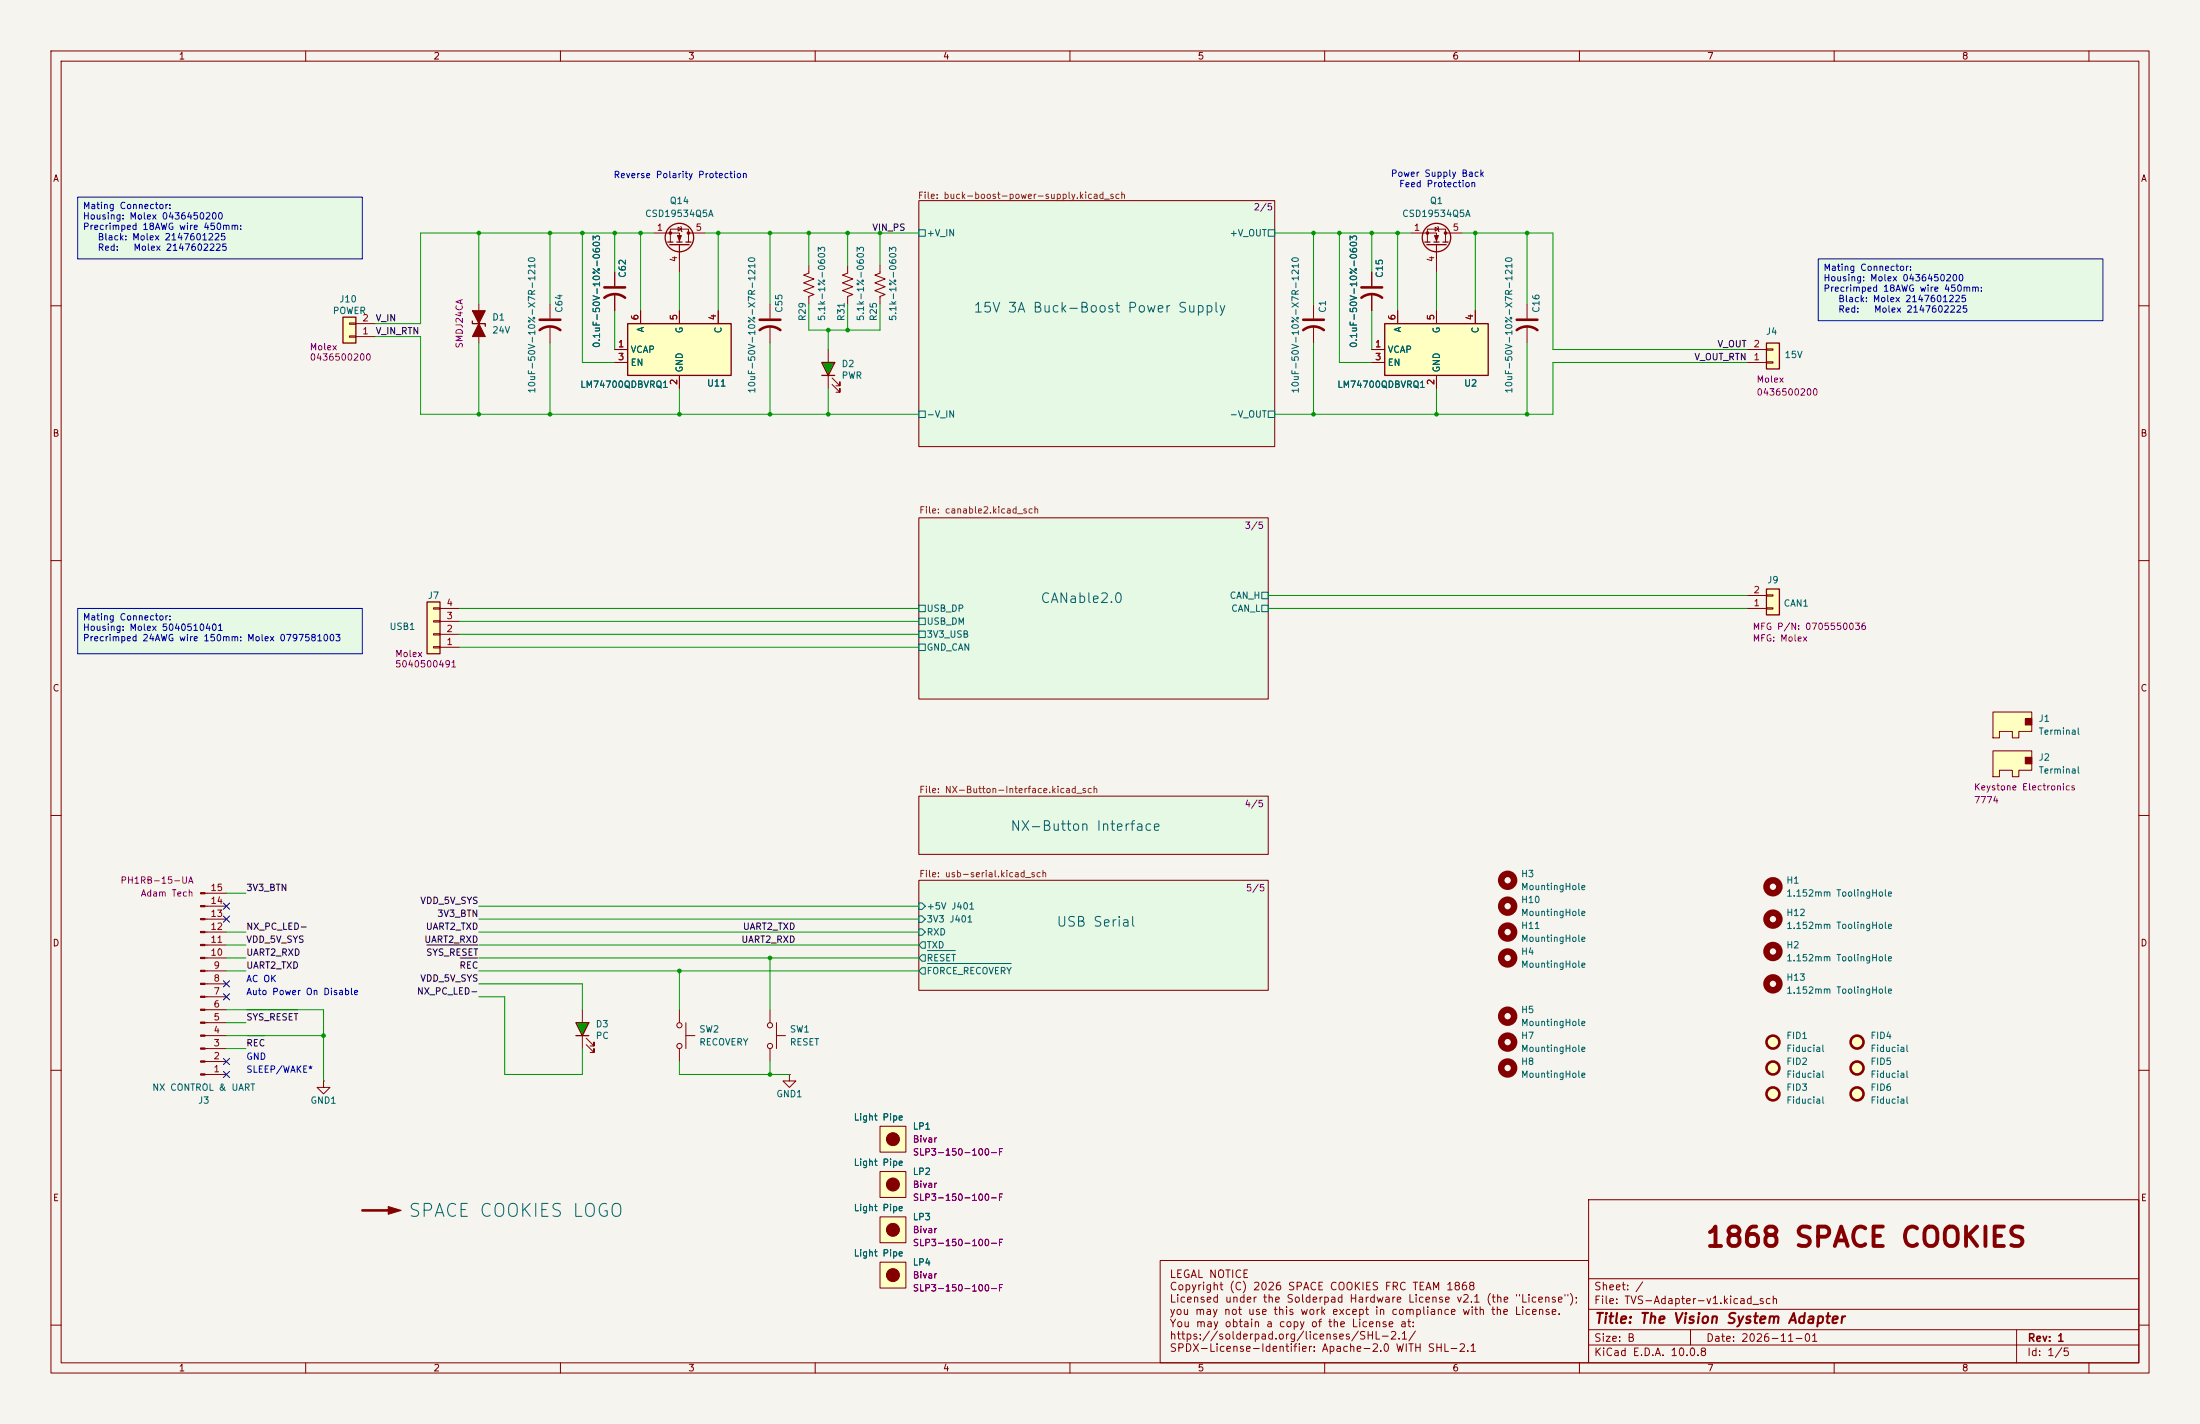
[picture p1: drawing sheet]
<svg xmlns="http://www.w3.org/2000/svg" width="432mm" height="279mm" viewBox="0 0 432 279" stroke-linecap="round" stroke-linejoin="round" font-family="sans-serif">
<path d="M0 0h431.8v279.4h-431.8z" fill="#f5f4ef" stroke="#f5f4ef" stroke-width=".2"/>
<g fill="none" stroke="#840000" stroke-width=".2">
<path d="M10 10h411.8v259.4h-411.8zM12 12h407.8v255.4h-407.8zM60 10v2M110 10v2M160 10v2M210 10v2M260 10v2M310 10v2M360 10v2M410 10v2M10 60h2M419.8 60h2"/>
<path d="M10 110h2M419.8 110h2M10 160h2M419.8 160h2M10 210h2M419.8 210h2M311.8 235.4h108v32h-108zM10 260h2M227.7 247.3h84.1v20.1h-84.1zM311.8 256.9h108M311.8 250.9h108M419.8 260h2"/>
<path d="M60 267.4v2M110 267.4v2M160 267.4v2M210 267.4v2M260 267.4v2M310 267.4v2M311.8 263.9h108M311.8 260.9h108M331.8 260.9v3M360 267.4v2M395.8 260.9v6.5M410 267.4v2"/>
</g>
<g fill="#e5f9e5" stroke="#e5f9e5" stroke-width=".2">
<path d="M180.3 39.4h69.9v48.2h-69.9z"/>
<path d="M180.3 172.7h68.6v21.6h-68.6z"/>
<path d="M180.3 101.6h68.6v35.6h-68.6z"/>
<path d="M180.3 156.2h68.6v11.4h-68.6z"/>
</g>
<g fill="#e5f9e5">
<path d="M15.2 38.7h55.9v12.1h-55.9z"/>
<path d="M15.2 119.4h55.9v8.9h-55.9z"/>
<path d="M356.9 50.8h55.8v12.1h-55.8z"/>
</g>
<path d="M180.3 39.4h69.9v48.2h-69.9zM269.2 53.3v2.8M269.2 57.7v3.3M299.7 59.7v2.8M299.7 64v3.3M180.3 101.6h68.6v35.6h-68.6zM180.3 156.2h68.6v11.4h-68.6zM180.3 172.7h68.6v21.6h-68.6zM63.5 212.1v1.3h-1.3l1.3 1.2 1.3-1.2h-1.3M63.5 212.1h.1" fill="none" stroke="#840000" stroke-width=".2"/>
<g fill="none" stroke="#006464" stroke-width=".2">
<path d="M180.3 45.1h1.3v1.3h-1.3zM248.9 45.1h1.3v1.3h-1.3zM180.3 80.6h1.3v1.3h-1.3zM248.9 80.6h1.3v1.3h-1.3zM180.3 118.7h1.3v1.3h-1.3zM247.6 116.2h1.3v1.3h-1.3zM247.6 118.7h1.3v1.3h-1.3zM180.3 121.3h1.3v1.3h-1.3zM180.3 123.8h1.3v1.3h-1.3zM180.3 126.4h1.3v1.2h-1.3zM180.3 179.7h.7l.6 .6-.6 .7h-.7zM180.3 177.2h.7l.6 .6-.6 .6h-.7z"/>
<path d="M180.3 182.2h.7l.6 .7-.6 .6h-.7zM181 184.8h.6v1.3h-.6l-.7-.7zM181 189.9h.6v1.2h-.6l-.7-.6zM181 187.3h.6v1.3h-.6l-.7-.6zM182 189.1h16.5M182 186.5h5.5"/>
</g>
<path d="M267.2 58.4a3.3 3.3 0 0 1 4.1 0M267.2 56.4h4.1M297.7 64.8a3.3 3.3 0 0 1 4.1 0M297.7 62.7h4.1" fill="none" stroke="#840000" stroke-width=".51"/>
<path d="M346.7 67.3h2.5v5.1h-2.5z" fill="#ffffc2"/>
<path d="M346.7 67.3h2.5v5.1h-2.5z" fill="none" stroke="#840000" stroke-width=".25"/>
<path d="M342.9 71.1h3.8M342.9 68.6h3.8M346.7 71h1.3v.2h-1.3zM346.7 68.5h1.3v.2h-1.3z" fill="none" stroke="#840000" stroke-width=".2"/>
<path d="M346.7 115.6h2.5v5.1h-2.5z" fill="#ffffc2"/>
<g fill="none" stroke="#840000" stroke-width=".25">
<path d="M131.1 47.5h1M131.4 48h3.9M132.8 47.5h1.1M134.6 47.5h1M279.7 47.5h1M280 48h3.8M281.4 47.5h1M283.2 47.5h1M346.7 115.6h2.5v5.1h-2.5z"/>
<circle cx="133.3" cy="46.6" r="2.79"/>
<circle cx="281.9" cy="46.6" r="2.79"/>
</g>
<g fill="none" stroke="#840000" stroke-width=".2">
<path d="M128.3 45.7h5v1.8M131.6 47.5v-2.5h3.5v2.5M133.1 44.6l.6 .4-.6 .3zM133.3 48v5.3M133.6 44.5l.3 1M135.1 45.7h3.3M276.9 45.7h5v1.8M280.2 47.5v-2.5h3.5v2.5M281.7 44.6l.6 .4-.6 .3zM281.9 48v5.3M282.2 44.5l.2 1M283.7 45.7h3.3"/>
<path d="M342.9 119.4h3.8M342.9 116.8h3.8M346.7 119.3h1.3v.2h-1.3zM346.7 116.7h1.3v.3h-1.3zM133.3 198.1v2.6M151.1 198.1v2.6M133.3 205.7v2.6M134.6 203.2h1.8M134.6 200.7v5M151.1 205.7v2.6M152.4 203.2h1.8M152.4 200.7v5"/>
<path d="M154.9 210.8v1.3h-1.2l1.2 1.3 1.3-1.3h-1.3M154.9 210.8h.1"/>
<circle cx="133.4" cy="201.2" r=".51"/>
<circle cx="133.4" cy="205.2" r=".51"/>
<circle cx="151.1" cy="201.2" r=".51"/>
<circle cx="151.1" cy="205.2" r=".51"/>
</g>
<g fill="#840000" stroke="#840000" stroke-width=".2">
<path d="M133 46.2h.7l-.4 1z"/>
<path d="M281.6 46.2h.7l-.4 1z"/>
<circle cx="135.1" cy="45.7" r=".25"/>
<circle cx="131.6" cy="45.7" r=".25"/>
<circle cx="283.7" cy="45.7" r=".25"/>
<circle cx="280.2" cy="45.7" r=".25"/>
</g>
<path d="M172.7 247.7h5.1v5h-5.1z" fill="#ffffc2"/>
<path d="M172.7 247.7h5.1v5h-5.1z" fill="none" stroke="#840000" stroke-width=".2"/>
<circle cx="175.3" cy="250.2" r="1.27" fill="#840000" stroke="#840000" stroke-width=".2"/>
<path d="M172.7 238.8h5.1v5h-5.1z" fill="#ffffc2"/>
<path d="M172.7 238.8h5.1v5h-5.1z" fill="none" stroke="#840000" stroke-width=".2"/>
<circle cx="175.3" cy="241.3" r="1.27" fill="#840000" stroke="#840000" stroke-width=".2"/>
<path d="M172.7 229.9h5.1v5.1h-5.1z" fill="#ffffc2"/>
<path d="M172.7 229.9h5.1v5.1h-5.1z" fill="none" stroke="#840000" stroke-width=".2"/>
<circle cx="175.3" cy="232.4" r="1.27" fill="#840000" stroke="#840000" stroke-width=".2"/>
<path d="M172.7 221h5.1v5.1h-5.1z" fill="#ffffc2"/>
<g fill="none" stroke="#840000" stroke-width=".2">
<path d="M40.2 177.8h4.2M40.2 175.3h4.2M40.2 198.1h4.2M40.2 195.6h4.2M40.2 193h4.2M40.2 190.5h4.2M40.2 188h4.2M40.2 185.4h4.2M40.2 182.9h4.2M40.2 180.3h4.2M40.2 210.8h4.2M40.2 208.3h4.2"/>
<path d="M40.2 205.7h4.2M40.2 203.2h4.2M40.2 200.7h4.2M172.7 221h5.1v5.1h-5.1z"/>
</g>
<g fill="#840000" stroke="#840000" stroke-width=".2">
<path d="M39.4 210.7h.8v.2h-.8z"/>
<path d="M39.4 208.2h.8v.2h-.8z"/>
<path d="M39.4 205.6h.8v.3h-.8z"/>
<path d="M39.4 203.1h.8v.2h-.8z"/>
<path d="M39.4 200.5h.8v.3h-.8z"/>
<path d="M39.4 198h.8v.2h-.8z"/>
<path d="M39.4 195.5h.8v.2h-.8z"/>
<path d="M39.4 192.9h.8v.3h-.8z"/>
<path d="M39.4 190.4h.8v.2h-.8z"/>
<path d="M39.4 187.8h.8v.3h-.8z"/>
<path d="M39.4 185.3h.8v.2h-.8z"/>
<path d="M39.4 182.8h.8v.2h-.8z"/>
<path d="M39.4 180.2h.8v.3h-.8z"/>
<path d="M39.4 177.7h.8v.2h-.8z"/>
<path d="M39.4 175.1h.8v.3h-.8z"/>
<circle cx="175.3" cy="223.5" r="1.27"/>
</g>
<path d="M83.8 118.1h2.6v10.2h-2.6z" fill="#ffffc2"/>
<path d="M83.8 118.1h2.6v10.2h-2.6z" fill="none" stroke="#840000" stroke-width=".25"/>
<g fill="none" stroke="#840000" stroke-width=".2">
<path d="M120.6 53.3v2.8M120.6 57.7v3.3M151.1 59.7v2.8M166.4 52.1v1.5l-1 .4 2 .7-2 .8 2 .8-2 .7 2 .8-1 .4v1.5M172.7 52.1v1.5l-1 .4 2 .7-2 .8 2 .8-2 .7 2 .8-1 .4v1.5M151.1 64v3.3M85.1 119.3h1.3v.2h-1.3zM86.4 119.4h3.8M85.1 126.9h1.3v.2h-1.3zM85.1 124.3h1.3v.3h-1.3zM85.1 121.8h1.3v.2h-1.3zM86.4 127h3.8"/>
<path d="M86.4 124.5h3.8M86.4 121.9h3.8"/>
</g>
<path d="M118.6 58.4a3.3 3.3 0 0 1 4.1 0M118.6 56.4h4.1M149.1 64.8a3.3 3.3 0 0 1 4.1 0M149.1 62.7h4.1" fill="none" stroke="#840000" stroke-width=".51"/>
<path d="M113 200.7h2.6l-1.3 2.5z" fill="#00c200"/>
<path d="M114.3 198.1v2.6M114.3 203.2v2.5M115.1 205l1.5 1.5v-.8v.8h-.8M115.1 203.7l1.5 1.5v-.7v.7h-.8" fill="none" stroke="#840000" stroke-width=".2"/>
<path d="M113 200.7h2.6l-1.3 2.5zM113 203.2h2.6" fill="none" stroke="#840000" stroke-width=".25"/>
<path d="M71.1 237.5h6.4" fill="none" stroke="#840000" stroke-width=".51"/>
<path d="M76.2 236.7l2.5 .8-2.5 .8z" fill="#840000" stroke="#840000" stroke-width=".2"/>
<path d="M161.3 71.1h2.5l-1.2 2.6z" fill="#00c200"/>
<path d="M162.6 68.6v2.5M162.6 73.7v2.5M163.3 75.4l1.5 1.6v-.8v.8h-.7M163.3 74.2l1.5 1.5v-.8v.8h-.7" fill="none" stroke="#840000" stroke-width=".2"/>
<path d="M161.3 71.1h2.5l-1.2 2.6zM161.3 73.7h2.5" fill="none" stroke="#840000" stroke-width=".25"/>
<path d="M123.2 63.5h20.3v10.2h-20.3z" fill="#ffffc2"/>
<path d="M123.2 63.5h20.3v10.2h-20.3z" fill="none" stroke="#840000" stroke-width=".25"/>
<path d="M107.9 59.7v2.8M158.7 52.1v1.5l-1 .4 2.1 .7-2.1 .8 2.1 .8-2.1 .7 2.1 .8-1.1 .4v1.5M107.9 64v3.3M120.6 68.6h2.6M120.6 71.1h2.6M125.7 61v2.5M133.3 61v2.5M133.3 73.7v2.5M141 61v2.5" fill="none" stroke="#840000" stroke-width=".2"/>
<path d="M105.9 64.8a3.3 3.3 0 0 1 4.1 0M105.9 62.7h4.1" fill="none" stroke="#840000" stroke-width=".51"/>
<path d="M391.2 139.7h7.6v3.8h-2.6v1.3h-1.2v-1.3h-2.6v1.3h-1.2z" fill="#ffffc2"/>
<path d="M391.2 139.7h7.6v3.8h-2.6v1.3h-1.2v-1.3h-2.6v1.3h-1.2z" fill="none" stroke="#840000" stroke-width=".2"/>
<path d="M397.5 141h1.3v1.2h-1.3z" fill="#840000" stroke="#840000" stroke-width=".2"/>
<circle cx="364.5" cy="209.5" r="1.27" fill="#ffffc2"/>
<circle cx="364.5" cy="209.5" r="1.27" fill="none" stroke="#840000" stroke-width=".51"/>
<path d="M92.7 63v.5h2.5v.5" fill="none" stroke="#840000" stroke-width=".25"/>
<path d="M94 59.7v7.6" fill="none" stroke="#840000" stroke-width=".2"/>
<g fill="#840000" stroke="#840000" stroke-width=".2">
<path d="M94 63.5l1.2 2.5h-2.5z"/>
<path d="M92.7 61h2.5l-1.2 2.5z"/>
</g>
<circle cx="348" cy="214.6" r="1.27" fill="#ffffc2"/>
<circle cx="348" cy="214.6" r="1.27" fill="none" stroke="#840000" stroke-width=".51"/>
<circle cx="364.5" cy="204.5" r="1.27" fill="#ffffc2"/>
<circle cx="364.5" cy="204.5" r="1.27" fill="none" stroke="#840000" stroke-width=".51"/>
<circle cx="364.5" cy="214.6" r="1.27" fill="#ffffc2"/>
<circle cx="364.5" cy="214.6" r="1.27" fill="none" stroke="#840000" stroke-width=".51"/>
<g fill="none" stroke="#840000" stroke-width="1.3">
<circle cx="348" cy="193" r="1.27"/>
<circle cx="348" cy="180.3" r="1.27"/>
<circle cx="348" cy="186.7" r="1.27"/>
</g>
<path d="M271.8 63.5h20.3v10.2h-20.3z" fill="#ffffc2"/>
<path d="M271.8 63.5h20.3v10.2h-20.3z" fill="none" stroke="#840000" stroke-width=".25"/>
<path d="M269.2 68.6h2.6M269.2 71.1h2.6M274.3 61v2.5M281.9 61v2.5M281.9 73.7v2.5M289.6 61v2.5" fill="none" stroke="#840000" stroke-width=".2"/>
<circle cx="348" cy="174" r="1.27" fill="none" stroke="#840000" stroke-width="1.3"/>
<path d="M391.2 147.3h7.6v3.8h-2.6v1.3h-1.2v-1.3h-2.6v1.3h-1.2z" fill="#ffffc2"/>
<path d="M391.2 147.3h7.6v3.8h-2.6v1.3h-1.2v-1.3h-2.6v1.3h-1.2z" fill="none" stroke="#840000" stroke-width=".2"/>
<path d="M397.5 148.6h1.3v1.3h-1.3z" fill="#840000" stroke="#840000" stroke-width=".2"/>
<circle cx="348" cy="209.5" r="1.27" fill="#ffffc2"/>
<circle cx="348" cy="209.5" r="1.27" fill="none" stroke="#840000" stroke-width=".51"/>
<circle cx="348" cy="204.5" r="1.27" fill="#ffffc2"/>
<circle cx="348" cy="204.5" r="1.27" fill="none" stroke="#840000" stroke-width=".51"/>
<path d="M67.3 62.2h2.5v5.1h-2.5z" fill="#ffffc2"/>
<path d="M67.3 62.2h2.5v5.1h-2.5z" fill="none" stroke="#840000" stroke-width=".25"/>
<g fill="none" stroke="#840000" stroke-width=".2">
<path d="M120.6 53.3v2.8M120.6 57.7v3.3M257.8 59.7v2.8M269.2 53.3v2.8M269.2 57.7v3.3M68.6 65.9h1.2v.3h-1.2zM68.6 63.4h1.2v.2h-1.2zM69.8 66h3.9M69.8 63.5h3.9M120.6 68.6h2.6M120.6 71.1h2.6M125.7 61v2.5"/>
<path d="M133.3 61v2.5M133.3 73.7v2.5M141 61v2.5M257.8 64v3.3M269.2 68.6h2.6M269.2 71.1h2.6M274.3 61v2.5M281.9 61v2.5M281.9 73.7v2.5M289.6 61v2.5"/>
</g>
<g fill="none" stroke="#840000" stroke-width="1.3">
<circle cx="295.9" cy="172.7" r="1.27"/>
<circle cx="295.9" cy="177.8" r="1.27"/>
<circle cx="295.9" cy="182.9" r="1.27"/>
<circle cx="295.9" cy="188" r="1.27"/>
<circle cx="295.9" cy="199.4" r="1.27"/>
<circle cx="295.9" cy="204.5" r="1.27"/>
<circle cx="295.9" cy="209.5" r="1.27"/>
</g>
<path d="M255.8 64.8a3.3 3.3 0 0 1 4 0M255.8 62.7h4" fill="none" stroke="#840000" stroke-width=".51"/>
<path d="M48.5 198.1h10M83.8 185.4h10M90.3 188h3.5M48.5 203.2h3.4" fill="none" stroke="#0f0f0f" stroke-width=".2"/>
<g fill="none" stroke="#009600" stroke-width=".2">
<path d="M94 45.7v14M107.9 45.7v14M114.3 45.7v25.4h6.3M120.6 45.7v7.6M125.7 45.7v15.3M128.3 45.7h-45.8v17.8h-8.8M133.3 53.3v7.7M138.4 45.7h41.9M141 45.7v15.3M151.1 45.7v14M158.7 59.7v5.1h14v-5.1M158.7 45.7v6.4"/>
<path d="M166.4 45.7v6.4M166.4 59.7v5.1M172.7 45.7v6.4M250.2 45.7h26.7M257.8 45.7v14M262.9 45.7v25.4h6.3M269.2 45.7v7.6M274.3 45.7v15.3M281.9 53.3v7.7M287 45.7h17.8v22.9h38.1M289.6 45.7v15.3M299.7 45.7v14"/>
<path d="M73.7 66h8.8v15.3h97.8M94 67.3v14M107.9 67.3v14M120.6 61v7.6M133.3 76.2v5.1M151.1 67.3v14M162.6 64.8v3.8M162.6 76.2v5.1M257.8 67.3v14M269.2 61v7.6M281.9 76.2v5.1M299.7 67.3v14"/>
<path d="M342.9 71.1h-38.1v10.2h-54.6M90.2 119.4h90.1M248.9 119.4h94M248.9 116.8h94M90.2 127h90.1M90.2 124.5h90.1M90.2 121.9h90.1M44.4 175.3h3.9M94 177.8h86.3M44.4 188h3.9M44.4 185.4h3.9M44.4 182.9h3.9"/>
<path d="M44.4 190.5h3.9M44.4 198.1h19.1v14M94 193h20.3v5.1M94 195.6h5.1v15.2h15.2v-5.1M94 188h86.3M94 180.3h86.3M94 185.4h86.3M94 182.9h86.3M94 190.5h86.3M133.3 190.5v7.6M151.1 188v10.1M44.4 203.2h19.1"/>
<path d="M44.4 200.7h3.9M44.4 205.7h3.9M133.3 208.3v2.5h21.6M151.1 208.3v2.5"/>
</g>
<path d="M43.8 177.2l1.3 1.2M43.8 179.7l1.3 1.2M45.1 177.2l-1.3 1.2M45.1 179.7l-1.3 1.2M43.8 192.4l1.3 1.2M43.8 195l1.3 1.2M45.1 192.4l-1.3 1.2M45.1 195l-1.3 1.2M43.8 207.7l1.3 1.2M43.8 210.2l1.3 1.2M45.1 207.7l-1.3 1.2M45.1 210.2l-1.3 1.2" fill="none" stroke="#000084" stroke-width=".2"/>
<path d="M15.2 38.7h55.9v12.1h-55.9zM356.9 50.8h55.8v12.1h-55.8zM15.2 119.4h55.9v8.9h-55.9z" fill="none" stroke="#0000c2" stroke-width=".2"/>
<g fill="#009600">
<circle cx="94" cy="45.7" r=".46"/>
<circle cx="107.9" cy="45.7" r=".46"/>
<circle cx="114.3" cy="45.7" r=".46"/>
<circle cx="94" cy="81.3" r=".46"/>
<circle cx="257.8" cy="81.3" r=".46"/>
<circle cx="299.7" cy="81.3" r=".46"/>
<circle cx="289.6" cy="45.7" r=".46"/>
<circle cx="281.9" cy="81.3" r=".46"/>
<circle cx="299.7" cy="45.7" r=".46"/>
<circle cx="125.7" cy="45.7" r=".46"/>
<circle cx="133.3" cy="81.3" r=".46"/>
<circle cx="107.9" cy="81.3" r=".46"/>
<circle cx="63.5" cy="203.2" r=".46"/>
<circle cx="151.1" cy="210.8" r=".46"/>
<circle cx="133.3" cy="190.5" r=".46"/>
<circle cx="262.9" cy="45.7" r=".46"/>
<circle cx="274.3" cy="45.7" r=".46"/>
<circle cx="269.2" cy="45.7" r=".46"/>
<circle cx="257.8" cy="45.7" r=".46"/>
<circle cx="166.4" cy="45.7" r=".46"/>
<circle cx="158.7" cy="45.7" r=".46"/>
<circle cx="151.1" cy="45.7" r=".46"/>
<circle cx="141" cy="45.7" r=".46"/>
<circle cx="120.6" cy="45.7" r=".46"/>
<circle cx="151.1" cy="81.3" r=".46"/>
<circle cx="166.4" cy="64.8" r=".46"/>
<circle cx="162.6" cy="81.3" r=".46"/>
<circle cx="172.7" cy="45.7" r=".46"/>
<circle cx="162.6" cy="64.8" r=".46"/>
<circle cx="151.1" cy="188" r=".46"/>
</g>
<text font-size="3.8" fill="#840000" x="334.5" y="245.6">1868 SPACE COOKIES</text>
<text font-size="2.5" fill="#006464" x="80" y="239.4">SPACE COOKIES LOGO</text>
<text font-size="2" fill="#840000" x="312.8" y="260.2">Title: The Vision System Adapter</text>
<g font-size="1.9" fill="#006464">
<text x="190.9" y="61.8">15V 3A Buck-Boost Power Supply</text>
<text x="204.1" y="118.8">CANable2.0</text>
<text x="198.2" y="163.5">NX-Button Interface</text>
<text x="207.2" y="182.3">USB Serial</text>
</g>
<g font-size="1.5" fill="#840000">
<text x="229.4" y="251.1">LEGAL NOTICE</text>
<text x="229.4" y="253.5">Copyright (C) 2026 SPACE COOKIES FRC TEAM 1868</text>
<text x="229.4" y="256">Licensed under the Solderpad Hardware License v2.1 (the &quot;License&quot;);</text>
<text x="312.8" y="256.2">File: TVS-Adapter-v1.kicad_sch</text>
<text x="312.8" y="253.5">Sheet: /</text>
<text x="229.4" y="258.4">you may not use this work except in compliance with the License.</text>
<text x="229.4" y="260.8">You may obtain a copy of the License at:</text>
<text x="229.4" y="263.2">https://solderpad.org/licenses/SHL-2.1/</text>
<text x="312.8" y="263.6">Size: B</text>
<text x="334.8" y="263.6">Date: 2026-11-01</text>
<text x="397.8" y="263.6">Rev: 1</text>
<text x="229.4" y="265.6">SPDX-License-Identifier: Apache-2.0 WITH SHL-2.1</text>
<text x="312.8" y="266.4">KiCad E.D.A. 10.0.8</text>
<text x="397.8" y="266.4">Id: 1/5</text>
</g>
<g font-size="1.3" fill="#840000">
<text x="35" y="12">1</text>
<text x="85" y="12">2</text>
<text x="135" y="12">3</text>
<text x="185" y="12">4</text>
<text x="235" y="12">5</text>
<text x="285" y="12">6</text>
<text x="335" y="12">7</text>
<text x="385" y="12">8</text>
<text x="10.3" y="36">A</text>
<text x="420.1" y="36">A</text>
<text x="10.2" y="86">B</text>
<text x="420" y="86">B</text>
<text x="10.2" y="136">C</text>
<text x="420" y="136">C</text>
<text x="10.2" y="186">D</text>
<text x="420" y="186">D</text>
<text x="10.3" y="236">E</text>
<text x="420.1" y="236">E</text>
<text x="35" y="269.4">1</text>
<text x="85" y="269.4">2</text>
<text x="135" y="269.4">3</text>
<text x="185" y="269.4">4</text>
<text x="235" y="269.4">5</text>
<text x="285" y="269.4">6</text>
<text x="335" y="269.4">7</text>
<text x="385" y="269.4">8</text>
</g>
<g font-size="1.3" fill="#0000c2">
<text x="120.3" y="35.3">Reverse Polarity Protection</text>
<text x="272.9" y="35">Power Supply Back</text>
<text x="16.2" y="41.3">Mating Connector:</text>
<text x="274.5" y="37">Feed Protection</text>
<text x="16.2" y="43.4">Housing: Molex 0436450200</text>
<text x="16.2" y="45.4">Precrimped 18AWG wire 450mm:</text>
<text x="19.1" y="47.5">Black: Molex 2147601225</text>
<text x="19.1" y="49.5">Red:</text>
<text x="26.1" y="49.5">Molex 2147602225</text>
<text x="357.8" y="53.5">Mating Connector:</text>
<text x="357.8" y="55.5">Housing: Molex 0436450200</text>
<text x="357.8" y="57.5">Precrimped 18AWG wire 450mm:</text>
<text x="360.7" y="59.6">Black: Molex 2147601225</text>
<text x="360.7" y="61.6">Red:</text>
<text x="367.7" y="61.6">Molex 2147602225</text>
<text x="16.2" y="122">Mating Connector:</text>
<text x="16.2" y="124.1">Housing: Molex 5040510401</text>
<text x="16.2" y="126.1">Precrimped 24AWG wire 150mm: Molex 0797581003</text>
<text x="48.2" y="195.6">Auto Power On Disable</text>
<text x="48.2" y="193">AC OK</text>
<text x="48.2" y="208.3">GND</text>
<text x="48.2" y="210.8">SLEEP/WAKE*</text>
</g>
<g font-size="1.3" fill="#006464">
<text x="131.3" y="40.3">Q14</text>
<text x="280.5" y="40.3">Q1</text>
<text x="126.5" y="42.9">CSD19534Q5A</text>
<text x="181.8" y="46.7">+V_IN</text>
<text x="241.2" y="46.7">+V_OUT</text>
<text x="275.1" y="42.9">CSD19534Q5A</text>
<text x="66.5" y="59.6">J10</text>
<text x="123.1" y="54.6" transform="rotate(-90 123.1 54.6)">C62</text>
<text x="271.7" y="54.6" transform="rotate(-90 271.7 54.6)">C15</text>
<text x="65.2" y="61.9">POWER</text>
<text x="96.5" y="63.2">D1</text>
<text x="96.5" y="65.7">24V</text>
<text x="110.7" y="61.5" transform="rotate(-90 110.7 61.5)">C64</text>
<text x="126.7" y="65.3" transform="rotate(-90 126.7 65.3)">A</text>
<text x="134.3" y="65.5" transform="rotate(-90 134.3 65.5)">G</text>
<text x="141.9" y="65.5" transform="rotate(-90 141.9 65.5)">C</text>
<text x="153.9" y="61.5" transform="rotate(-90 153.9 61.5)">C55</text>
<text x="158.4" y="63.1" transform="rotate(-90 158.4 63.1)">R29</text>
<text x="162.3" y="63.1" transform="rotate(-90 162.3 63.1)">5.1k-1%-0603</text>
<text x="166.1" y="63.1" transform="rotate(-90 166.1 63.1)">R31</text>
<text x="169.9" y="63.1" transform="rotate(-90 169.9 63.1)">5.1k-1%-0603</text>
<text x="172.4" y="63.1" transform="rotate(-90 172.4 63.1)">R25</text>
<text x="176.2" y="63.1" transform="rotate(-90 176.2 63.1)">5.1k-1%-0603</text>
<text x="260.6" y="61.5" transform="rotate(-90 260.6 61.5)">C1</text>
<text x="275.3" y="65.3" transform="rotate(-90 275.3 65.3)">A</text>
<text x="282.9" y="65.5" transform="rotate(-90 282.9 65.5)">G</text>
<text x="290.5" y="65.5" transform="rotate(-90 290.5 65.5)">C</text>
<text x="302.5" y="61.5" transform="rotate(-90 302.5 61.5)">C16</text>
<text x="346.5" y="66">J4</text>
<text x="118.1" y="68.4" transform="rotate(-90 118.1 68.4)">0.1uF-50V-10%-0603</text>
<text x="123.7" y="69.5">VCAP</text>
<text x="266.6" y="68.4" transform="rotate(-90 266.6 68.4)">0.1uF-50V-10%-0603</text>
<text x="272.3" y="69.5">VCAP</text>
<text x="350.2" y="70.6">15V</text>
<text x="105.4" y="77.3" transform="rotate(-90 105.4 77.3)">10uF-50V-10%-X7R-1210</text>
<text x="113.8" y="76.4">LM74700QDBVRQ1</text>
<text x="123.7" y="72.1">EN</text>
<text x="134.3" y="73.2" transform="rotate(-90 134.3 73.2)">GND</text>
<text x="138.7" y="76.1">U11</text>
<text x="148.5" y="77.3" transform="rotate(-90 148.5 77.3)">10uF-50V-10%-X7R-1210</text>
<text x="165.1" y="72.3">D2</text>
<text x="165.1" y="74.6">PWR</text>
<text x="255.2" y="77.3" transform="rotate(-90 255.2 77.3)">10uF-50V-10%-X7R-1210</text>
<text x="262.4" y="76.4">LM74700QDBVRQ1</text>
<text x="272.3" y="72.1">EN</text>
<text x="282.9" y="73.2" transform="rotate(-90 282.9 73.2)">GND</text>
<text x="287.3" y="76.1">U2</text>
<text x="297.1" y="77.3" transform="rotate(-90 297.1 77.3)">10uF-50V-10%-X7R-1210</text>
<text x="181.8" y="82.2">-V_IN</text>
<text x="241.2" y="82.2">-V_OUT</text>
<text x="83.9" y="117.8">J7</text>
<text x="241.2" y="117.8">CAN_H</text>
<text x="346.8" y="114.8">J9</text>
<text x="350" y="119.3">CAN1</text>
<text x="76.4" y="123.9">USB1</text>
<text x="181.8" y="122.9">USB_DM</text>
<text x="181.8" y="120.3">USB_DP</text>
<text x="181.8" y="125.4">3V3_USB</text>
<text x="241.5" y="120.3">CAN_L</text>
<text x="181.8" y="128">GND_CAN</text>
<text x="400" y="141.9">J1</text>
<text x="400" y="144.5">Terminal</text>
<text x="400" y="149.6">J2</text>
<text x="400" y="152.1">Terminal</text>
<text x="298.4" y="172.4">H3</text>
<text x="350.5" y="173.7">H1</text>
<text x="181.8" y="178.8">+5V J401</text>
<text x="298.4" y="177.5">H10</text>
<text x="298.4" y="175">MountingHole</text>
<text x="350.5" y="176.2">1.152mm ToolingHole</text>
<text x="181.8" y="183.8">RXD</text>
<text x="181.8" y="181.3">3V3 J401</text>
<text x="298.4" y="180">MountingHole</text>
<text x="298.4" y="182.6">H11</text>
<text x="298.4" y="185.1">MountingHole</text>
<text x="350.5" y="180">H12</text>
<text x="350.5" y="182.6">1.152mm ToolingHole</text>
<text x="181.8" y="186.4">TXD</text>
<text x="181.8" y="191.5">FORCE_RECOVERY</text>
<text x="181.8" y="188.9">RESET</text>
<text x="298.4" y="187.7">H4</text>
<text x="298.4" y="190.2">MountingHole</text>
<text x="350.5" y="186.4">H2</text>
<text x="350.5" y="188.9">1.152mm ToolingHole</text>
<text x="350.5" y="192.7">H13</text>
<text x="350.5" y="195.3">1.152mm ToolingHole</text>
<text x="116.8" y="201.9">D3</text>
<text x="137.1" y="202.9">SW2</text>
<text x="154.9" y="202.9">SW1</text>
<text x="298.4" y="199.1">H5</text>
<text x="298.4" y="201.6">MountingHole</text>
<text x="116.8" y="204.2">PC</text>
<text x="137.1" y="205.4">RECOVERY</text>
<text x="154.9" y="205.4">RESET</text>
<text x="298.4" y="204.2">H7</text>
<text x="298.4" y="206.7">MountingHole</text>
<text x="298.4" y="209.2">H8</text>
<text x="350.5" y="209.2">FID2</text>
<text x="350.5" y="204.2">FID1</text>
<text x="350.5" y="206.7">Fiducial</text>
<text x="367" y="209.2">FID5</text>
<text x="367" y="204.2">FID4</text>
<text x="367" y="206.7">Fiducial</text>
<text x="29.8" y="214.3">NX CONTROL &amp; UART</text>
<text x="152.3" y="215.6">GND1</text>
<text x="298.4" y="211.8">MountingHole</text>
<text x="350.5" y="214.3">FID3</text>
<text x="350.5" y="211.8">Fiducial</text>
<text x="367" y="211.8">Fiducial</text>
<text x="367" y="214.3">FID6</text>
<text x="38.8" y="216.9">J3</text>
<text x="60.8" y="216.9">GND1</text>
<text x="167.5" y="220.2">Light Pipe</text>
<text x="179.1" y="221.9">LP1</text>
<text x="350.5" y="216.9">Fiducial</text>
<text x="367" y="216.9">Fiducial</text>
<text x="167.5" y="229.1">Light Pipe</text>
<text x="179.1" y="230.8">LP2</text>
<text x="167.5" y="237.9">Light Pipe</text>
<text x="179.1" y="239.7">LP3</text>
<text x="167.5" y="246.8">Light Pipe</text>
<text x="179.1" y="248.6">LP4</text>
</g>
<g font-size="1.3" fill="#725600">
<text x="180.1" y="39.3">File: buck-boost-power-supply.kicad_sch</text>
<text x="180.3" y="101.1">File: canable2.kicad_sch</text>
<text x="180.3" y="155.9">File: NX-Button-Interface.kicad_sch</text>
<text x="180.3" y="172.4">File: usb-serial.kicad_sch</text>
</g>
<g font-size="1.3" fill="#840084">
<text x="246" y="41.6">2/5</text>
<text x="60.7" y="69">Molex</text>
<text x="60.7" y="71.1">0436500200</text>
<text x="91.1" y="68.5" transform="rotate(-90 91.1 68.5)">SMDJ24CA</text>
<text x="344.7" y="75.4">Molex</text>
<text x="344.7" y="77.9">0436500200</text>
<text x="244.2" y="104.1">3/5</text>
<text x="343.9" y="123.9">MFG P/N: 0705550036</text>
<text x="77.5" y="129.2">Molex</text>
<text x="77.5" y="131.3">5040500491</text>
<text x="343.9" y="126.2">MFG: Molex</text>
<text x="387.3" y="155.4">Keystone Electronics</text>
<text x="244.2" y="158.7">4/5</text>
<text x="387.3" y="157.9">7774</text>
<text x="23.5" y="173.7">PH1RB-15-UA</text>
<text x="27.5" y="176.2">Adam Tech</text>
<text x="244.4" y="175.2">5/5</text>
<text x="179.1" y="224.5">Bivar</text>
<text x="179.1" y="227">SLP3-150-100-F</text>
<text x="179.1" y="233.4">Bivar</text>
<text x="179.1" y="235.9">SLP3-150-100-F</text>
<text x="179.1" y="242.3">Bivar</text>
<text x="179.1" y="244.8">SLP3-150-100-F</text>
<text x="179.1" y="251.2">Bivar</text>
<text x="179.1" y="253.7">SLP3-150-100-F</text>
</g>
<g font-size="1.3" fill="#a90000">
<text x="128.8" y="45.6">1</text>
<text x="136.4" y="45.6">5</text>
<text x="277.4" y="45.6">1</text>
<text x="285" y="45.6">5</text>
<text x="133.2" y="51.5" transform="rotate(-90 133.2 51.5)">4</text>
<text x="281.8" y="51.5" transform="rotate(-90 281.8 51.5)">4</text>
<text x="71" y="65.9">1</text>
<text x="71" y="63.4">2</text>
<text x="125.6" y="63" transform="rotate(-90 125.6 63)">6</text>
<text x="133.2" y="63" transform="rotate(-90 133.2 63)">5</text>
<text x="140.8" y="63" transform="rotate(-90 140.8 63)">4</text>
<text x="274.2" y="63" transform="rotate(-90 274.2 63)">6</text>
<text x="281.8" y="63" transform="rotate(-90 281.8 63)">5</text>
<text x="289.4" y="63" transform="rotate(-90 289.4 63)">4</text>
<text x="121.2" y="68.4">1</text>
<text x="121.2" y="71">3</text>
<text x="269.8" y="68.4">1</text>
<text x="269.8" y="71">3</text>
<text x="344.1" y="71">1</text>
<text x="344.1" y="68.4">2</text>
<text x="133.2" y="75.7" transform="rotate(-90 133.2 75.7)">2</text>
<text x="281.8" y="75.7" transform="rotate(-90 281.8 75.7)">2</text>
<text x="87.5" y="119.2">4</text>
<text x="344.1" y="119.2">1</text>
<text x="344.1" y="116.7">2</text>
<text x="87.5" y="124.3">2</text>
<text x="87.5" y="121.8">3</text>
<text x="87.5" y="126.9">1</text>
<text x="41.2" y="177.7">14</text>
<text x="41.2" y="175.1">15</text>
<text x="41.2" y="185.3">11</text>
<text x="41.2" y="182.7">12</text>
<text x="41.2" y="180.2">13</text>
<text x="41.2" y="187.8">10</text>
<text x="41.8" y="190.4">9</text>
<text x="41.8" y="198">6</text>
<text x="41.8" y="195.4">7</text>
<text x="41.8" y="192.9">8</text>
<text x="41.8" y="203.1">4</text>
<text x="41.8" y="200.5">5</text>
<text x="41.8" y="208.1">2</text>
<text x="41.8" y="205.6">3</text>
<text x="41.8" y="210.7">1</text>
</g>
<g font-size="1.3" fill="#0f0f0f">
<text x="171.1" y="45.6">VIN_PS</text>
<text x="73.6" y="65.9">V_IN_RTN</text>
<text x="73.6" y="63.4">V_IN</text>
<text x="332.5" y="71">V_OUT_RTN</text>
<text x="337" y="68.5">V_OUT</text>
<text x="48.2" y="175.1">3V3_BTN</text>
<text x="82.4" y="177.7">VDD_5V_SYS</text>
<text x="48.2" y="182.8">NX_PC_LED-</text>
<text x="48.2" y="185.3">VDD_5V_SYS</text>
<text x="83.2" y="185.3">UART2_RXD</text>
<text x="83.5" y="182.8">UART2_TXD</text>
<text x="85.7" y="180.2">3V3_BTN</text>
<text x="145.4" y="185.3">UART2_RXD</text>
<text x="145.7" y="182.8">UART2_TXD</text>
<text x="48.2" y="190.4">UART2_TXD</text>
<text x="48.2" y="187.8">UART2_RXD</text>
<text x="83.5" y="187.8">SYS_RESET</text>
<text x="90.1" y="190.4">REC</text>
<text x="81.7" y="195.5">NX_PC_LED-</text>
<text x="82.4" y="192.9">VDD_5V_SYS</text>
<text x="48.2" y="200.5">SYS_RESET</text>
<text x="48.2" y="205.6">REC</text>
</g>
</svg>
